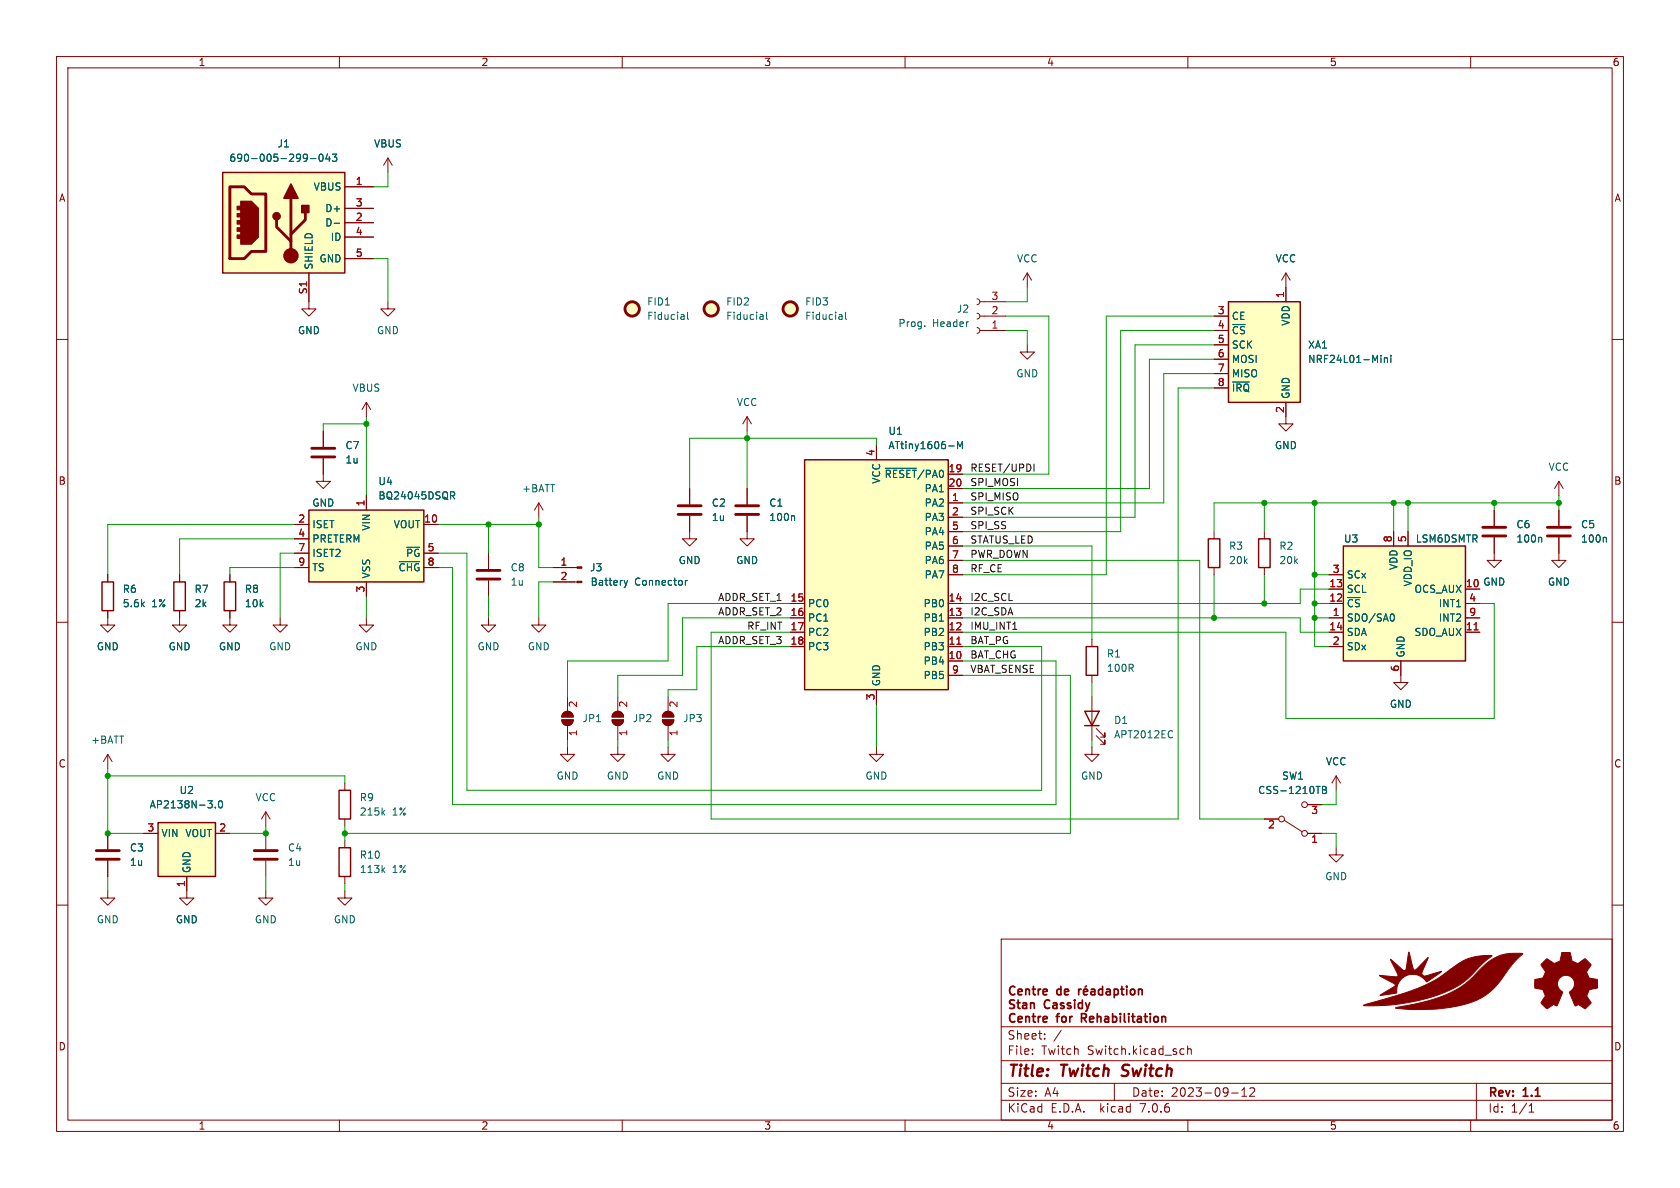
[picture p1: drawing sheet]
<svg xmlns="http://www.w3.org/2000/svg" width="297mm" height="210mm" viewBox="0 0 297 210" stroke-linecap="round" stroke-linejoin="round" font-family="sans-serif">
<g fill="none" stroke="#840000" stroke-width=".18">
<path d="M10 10h277v190h-277zM12 12h273v186h-273zM60 10v2M110 10v2M160 10v2M210 10v2M260 10v2M61 33h5M61 39.4h5M61 36.8h5M68.6 27.9l-.8 1.3M68.6 27.9v2.6"/>
<path d="M68.6 27.9l.7 1.3M10 60h2M54.6 48.3v6.3h1.3l-1.3 1.3-1.3-1.3h1.3M61 41.9h5M61 45.7h5M68.6 53.3v1.3h1.2l-1.2 1.3-1.3-1.3h1.3M172.7 52.8l.4 .2 .1 .4-.1 .3-.4 .1M172.7 55.4l.4 .1 .1 .4-.1 .4-.4 .1M172.7 57.9l.4 .2 .1 .3-.1 .4-.4 .1M173.2 53.3h4.6M173.2 55.9h4.6M173.2 58.4h4.6"/>
<path d="M181.6 48.3l-.8 1.2M181.6 48.3v2.5M181.6 48.3l.8 1.2M214.6 55.9h2.6M214.6 58.4h2.6M227.3 48.3l-.7 1.2M227.3 48.3v5M227.3 48.3l.8 1.2M285 60h2M57.1 76.2v2.8M64.8 71.1v2.6M64.8 71.1l-.8 1.3"/>
<path d="M64.8 71.1l.7 1.3M132.1 73.7l-.8 1.2M132.1 73.7v2.5M132.1 73.7l.7 1.2M154.9 78.7v2.6M181.6 61v1.2h-1.3l1.3 1.3 1.3-1.3h-1.3M214.6 61h2.6M214.6 63.5h2.6M214.6 66h2.6M214.6 68.6h2.6M227.3 71.1v3.8h1.3l-1.3 1.3-1.2-1.3h1.2M52.1 92.7h2.5"/>
<path d="M52.1 95.3h2.5M52.1 97.8h2.5M57.1 81v4.1h1.3l-1.3 1.3-1.2-1.3h1.2M64.8 87.6v2.6M74.9 92.7h2.6M74.9 97.8h2.6M86.4 97.8v2.8M95.2 88.9l-.7 1.3M95.2 88.9v2.5M95.2 88.9l.8 1.3M121.9 91.2v4.1h1.3l-1.3 1.2-1.3-1.2h1.3M121.9 86.4v2.8"/>
<path d="M132.1 91.2v4.1h1.2l-1.2 1.2-1.3-1.2h1.3M132.1 86.4v2.8M167.6 88.9h2.6M167.6 83.8h2.6M167.6 91.4h2.6M167.6 86.4h2.6M167.6 94h2.6M167.6 96.5h2.6M167.6 99.1h2.6M214.6 94v1.3M223.5 94v1.3M246.4 94v2.5"/>
<path d="M248.9 94v2.5M264.2 95v4.1h1.2l-1.2 1.2-1.3-1.2h1.3M264.2 90.2v2.8M275.6 95v4.1h1.3l-1.3 1.2-1.3-1.2h1.3M275.6 85.1l-.8 1.3M275.6 85.1v2.5M275.6 90.2v2.8M275.6 85.1l.8 1.3M10 110h2M19 108v2.5h1.3l-1.3 1.3-1.2-1.3h1.2M19 101.6v1.3M31.7 108v2.5h1.3l-1.3 1.3-1.2-1.3h1.2"/>
<path d="M31.7 101.6v1.3M40.6 108v2.5h1.3l-1.3 1.3-1.2-1.3h1.2M40.6 101.6v1.3M49.5 109.2v1.3h1.3l-1.3 1.3-1.2-1.3h1.2M52.1 100.3h2.5M64.8 109.2v1.3h1.2l-1.2 1.3-1.3-1.3h1.3M64.8 102.9v2.5M74.9 100.3h2.6M86.4 109.2v1.3h1.2l-1.2 1.3-1.3-1.3h1.3M86.4 102.6v2.8M95.2 109.2v1.3h-1.2l1.2 1.3 1.3-1.3h-1.3M97.8 100.3h4.2"/>
<path d="M97.8 102.9h4.2M139.7 114.3h2.5M139.7 111.8h2.5M139.7 109.2h2.5M139.7 106.7h2.5M167.6 116.8h2.6M167.6 114.3h2.6M167.6 111.8h2.6M167.6 109.2h2.6M167.6 106.7h2.6M167.6 101.6h2.6M167.6 119.4h2.6"/>
<path d="M193 113v1.3M193 119.4v1.3M214.6 100.3v1.3M223.5 100.3v1.3M234.9 114.3h2.6M234.9 111.8h2.6M234.9 109.2h2.6M234.9 106.7h2.6M234.9 101.6h2.6M234.9 104.1h2.6M247.6 116.8v3.9h1.3l-1.3 1.2-1.2-1.2h1.2M259.1 111.8h2.5"/>
<path d="M259.1 109.2h2.5M259.1 106.7h2.5M285 110h2M19 133.4v2.5M19 133.4l-.7 1.2M19 133.4l.8 1.2M61 138.4v1.3M99.3 127.3h2a1.02 1.02 0 0 1-1 1 1.02 1.02 0 0 1-1-1zM99.6 126a1.02 1.02 0 0 1 1.1-.2 1.02 1.02 0 0 1 .6 .9h-2zM100.3 132.1v1.3h1.3l-1.3 1.2-1.2-1.2h1.2M100.3 123.2v2.5M100.3 128.3v2.5"/>
<path d="M108.2 127.3h2a1.02 1.02 0 0 1-1 1 1.02 1.02 0 0 1-1-1zM108.5 126a1.02 1.02 0 0 1 1.1-.2 1.02 1.02 0 0 1 .6 .9h-2zM109.2 132.1v1.3h1.3l-1.3 1.2-1.3-1.2h1.3M109.2 123.2v2.5M109.2 128.3v2.5M117.1 127.3h2a1.02 1.02 0 0 1-1 1 1.02 1.02 0 0 1-1-1zM117.4 126a1.02 1.02 0 0 1 1.1-.2 1.02 1.02 0 0 1 .6 .9h-2zM118.1 132.1v1.3h1.3l-1.3 1.2-1.3-1.2h1.3M118.1 123.2v2.5M118.1 128.3v2.5M154.9 132.1v1.3h1.3l-1.3 1.2-1.2-1.2h1.2M154.9 121.9v2.6"/>
<path d="M193 132.1v1.3h1.3l-1.3 1.2-1.2-1.2h1.2M193 123.2v7.6M193.8 130l1.5 1.6v-.8v.8h-.7M193.8 128.8l1.5 1.5v-.8v.8h-.7M236.2 137.2l.8 1.2M236.2 137.2v2.5M236.2 137.2l-.7 1.2M10 160h2M19 157.5v1.3h1.3l-1.3 1.2-1.2-1.2h1.2M19 147.3v2.8M19 152.1v2.8M25.4 147.3h2.5"/>
<path d="M33 154.9v3.9h1.3l-1.3 1.2-1.3-1.2h1.3M38.1 147.3h2.5M47 157.5v1.3h1.3l-1.3 1.2-1.3-1.2h1.3M47 143.5l-.8 1.3M47 143.5v2.6M47 147.3v2.8M47 152.1v2.8M47 143.5l.8 1.3M61 157.5v1.3h1.2l-1.2 1.2-1.3-1.2h1.3M61 144.8v1.3M61 148.6v1.3M61 154.9v1.3"/>
<path d="M223.5 144.8h2.6M227.1 145l3.2 2.1M231.1 147.3h2.6M231.1 142.2h2.6M236.2 149.9v1.2h-1.3l1.3 1.3 1.3-1.3h-1.3M285 160h2M177 166h108v32h-108zM60 198v2M110 198v2M160 198v2M177 194.5h108M177 191.5h108"/>
<path d="M177 187.5h108M177 181.5h108M182.5 186.3v.1M182.5 185.5v.1M184.7 183.6v.1M184.7 182.8v.1M187.6 182.1l-1.3 2M197 191.5v3M208.9 185.4l.4 .1M209.3 186.3l-.4 .1M210 184.9v1.5M210 185.5l.2-.1 .3 .1 .1 .9"/>
<path d="M210 198v2M217.7 193.2h1.2M219.5 193.8h.9M219.5 192.7l.5-.4v1.5M221 192.4l.5-.1 .2 .1 .1 .3-.9 1.1h.9M260 198v2M261 191.5v6.5M270.3 196.6h.9M270.3 195.5l.4-.4v1.5"/>
<circle cx="226.6" cy="144.8" r=".51"/>
<circle cx="230.6" cy="142.2" r=".51"/>
<circle cx="230.6" cy="147.3" r=".51"/>
</g>
<path d="M198.3 190.1l.2 .1M198.6 188.4l-.2 .4 .1 .2" fill="none" stroke="#840000" stroke-width=".4"/>
<g fill="none" stroke="#840000" stroke-width=".3">
<path d="M179.3 176.8h-.5l-.3 .3 .1 .3 .7 .3v.4l-.2 .2-.6-.1M179.4 174.5a.6 .6 0 0 0-.7 0 .6 .6 0 0 0-.2 .7 .56 .56 0 0 0 .3 .6 .56 .56 0 0 0 .6-.1M179.8 177.3h.5M180 175.4l.7-.2-.1-.3h-.4l-.2 .2 .1 .7h.5M180 176.8v1.3l.3 .2M180.8 177.3h.6l.1 1M181.3 175l.3-.1h.3l.1 1M181.3 174.9v1M181.5 177.6l-.5 .1a.29 .29 0 0 0-.2 .3 .29 .29 0 0 0 .2 .3l.5-.1M182.2 177.4l.2-.1h.4v1M182.2 177.3v1M182.5 174.9h.6"/>
<path d="M182.7 174.4v1.2l.4 .3M183.6 174.9v1M184 174.9h-.3l-.1 .2M184.4 175.4l.7-.2v-.3h-.5l-.2 .2 .1 .7h.6M185.6 176.9a.6 .6 0 0 0-.8 0 .6 .6 0 0 0-.2 .7 .56 .56 0 0 0 .3 .6 .56 .56 0 0 0 .7-.1M186.2 177.3h.6v1M186.8 177.6l-.5 .1a.29 .29 0 0 0-.2 .3 .29 .29 0 0 0 .2 .3l.5-.1M187.6 174.9h-.5l-.3 .2v.5l.2 .2h.6M187.6 174.4v1.5M188.1 177.3h-.4l-.2 .2 .1 .2 .5 .1v.4h-.6M188.2 175.4l.7-.2-.1-.3h-.4l-.2 .2 .1 .7h.5M189.3 177.3h-.4l-.2 .2 .1 .2 .5 .1v.4h-.6"/>
<path d="M190 176.8v.1M190 177.3v1M190.7 174.9v1M191.1 174.9h-.3l-.1 .2M191.2 180l.7-.1 .2-.2-.1-.4-.2-.1h-.6v1.5M191.3 177.3h-.4l-.3 .3v.4l.2 .2h.5M191.3 176.8v1.5M191.6 180l.5 .7M191.6 175.4l.7-.2-.1-.3h-.4l-.2 .2v.7h.6M191.9 177.3l.4 1M192.1 174.3l-.3 .2M192.3 178.3l-.2 .3-.2 .2"/>
<path d="M192.6 177.3l-.3 1M192.9 174.9h.6l.1 1M193.6 175.2l-.5 .1a.29 .29 0 0 0-.3 .3 .29 .29 0 0 0 .3 .3l.5-.1M194 179.8l.2-.1 .4 .1v.9M194 179.2v1.5M194.9 174.9h-.4l-.3 .2v.5l.1 .2h.6M194.9 174.4v1.5M195.3 179.8h.6l.1 .9M195.6 174.9h.6l.1 1M196.3 175.2l-.5 .1a.29 .29 0 0 0-.3 .3 .29 .29 0 0 0 .3 .3l.5-.1M196.7 179.8l.4-.1 .3 .3v.4l-.1 .2h-.6M196.7 179.2v1.5"/>
<path d="M197 174.9h.4l.3 .2v.5l-.1 .2h-.6M197 174.9v1.5M198.1 179.2v.1M198.1 179.7v1M198.1 174.9h.6M198.3 174.4v1.2l.4 .3M198.8 179.2v1.3l.2 .2M199.2 174.4v.1M199.2 174.9v1M199.6 179.2v.1M199.6 179.7v1M199.9 175l.2-.1 .5 .1v.6l-.1 .2-.4 .1-.2-.2z"/>
<path d="M200.1 179.7h.5M200.3 179.2v1.3l.3 .2M201.1 179.8h.6l.1 .9M201.3 175l.2-.1h.3l.1 1M201.3 174.9v1M202.3 179.7h.5M202.5 179.2v1.3l.3 .2M203.3 179.2v.1M203.3 179.7v1M204.1 179.8l.2-.1 .4 .1 .1 .6-.2 .2-.3 .1-.2-.2zM205.4 179.8l.2-.1 .4 .1 .1 .9M205.4 179.7v1"/>
<path d="M192.6 180.2l.7-.2v-.2l-.5-.1-.2 .2 .1 .7h.6M196 180l-.5 .1a.29 .29 0 0 0-.2 .3 .29 .29 0 0 0 .2 .3l.5-.1M201.8 180l-.5 .1a.29 .29 0 0 0-.3 .3 .29 .29 0 0 0 .3 .3l.5-.1"/>
</g>
<g fill="#ffffc2" stroke="#ffffc2" stroke-width=".18">
<path d="M54.6 90.2h20.3v12.7h-20.3z"/>
<path d="M39.4 30.5h21.6v17.8h-21.6z"/>
<path d="M142.2 81.3h25.4v40.6h-25.4z"/>
<path d="M27.9 145.4h10.2v9.5h-10.2z"/>
<path d="M237.5 96.5h21.6v20.3h-21.6z"/>
<path d="M217.2 53.3h12.7v17.8h-12.7z"/>
<circle cx="111.8" cy="54.6" r="1.27"/>
<circle cx="139.7" cy="54.6" r="1.27"/>
<circle cx="125.7" cy="54.6" r="1.27"/>
</g>
<g fill="none" stroke="#840000" stroke-width=".51">
<path d="M40.6 33h2.6l1.2 1.3h2.6v10.2h-2.6l-1.2 1.2h-2.6zM48.9 38.9v1.2l2.5 2.6M51.4 35.1v10.1M54 37.6v1.3l-2.6 2.5M55.1 79.2h4.1M55.1 80.8h4.1M119.9 89.4h4.1M119.9 90.9h4.1M130 89.4h4.1M130 90.9h4.1M262.1 93.2h4.1M262.1 94.7h4.1"/>
<path d="M273.6 93.2h4M273.6 94.7h4M84.3 100.8h4.1M84.3 102.4h4.1M17 150.4h4.1M17 151.9h4.1M45 150.4h4M45 151.9h4"/>
<circle cx="111.8" cy="54.6" r="1.27"/>
<circle cx="125.7" cy="54.6" r="1.27"/>
<circle cx="139.7" cy="54.6" r="1.27"/>
</g>
<g fill="none" stroke="#006464" stroke-width=".18">
<path d="M54.9 28h.9M56.5 27.4l.2-.2a.68 .68 0 0 1 .4 .7 .68 .68 0 0 1-.4 .6l-.2-.1-.1-.4zM57.9 27.2l-.3 .9h.8M58.2 27.7v.8M58.8 27.2h.7l-.4 .5 .4 .2v.5l-.2 .1-.5-.1M59.1 39.5h.9M120.9 55.7v.8M120.9 56.4l-.1 .1M120.9 55.9l-.1 .1M121.5 55.2v1.1l.2 .2M134.9 55.7v.8M134.9 56.4l-.1 .1"/>
<path d="M134.9 55.9l-.1 .1M135.5 55.2v1.1l.2 .2M148.8 55.7l.1 .8M148.9 56.4l-.1 .1M148.9 55.9l-.1 .1M149.5 55.2v1.1l.2 .2M163.5 57.6v.1M167.7 78.8h1M169.3 79.3v-1.3l.4 1 .4-1v1.3M217.9 67.5h3M244.1 62.8v.1M244.1 63.2v.9"/>
<path d="M244.7 63.2v.9M244.7 63.4l.2-.2 .3 .1 .1 .8M245.9 62.8v.1M245.9 63.2v.9M70.6 99.3h3.6M79.7 86.9h.4l.3 .3-.1 .3-.6 .1M80 87.6l.4 .6M140.3 91.2l.2 .2v.6M156.5 82.8h5.5M272.4 95l.2 .2v.6M283.8 95l.2 .2v.6M110.3 102.6l.3 .8"/>
<path d="M110.6 103.4l-.1 .4M110.9 102.6l-.3 .8M121.2 102.6v.8M121.5 102.6l-.3 .2M246.2 108.5a.79 .79 0 0 1 0 1.3M207.1 129.2l.2 .1M207.3 130.3l-.2 .1M232.7 139h.7M233.8 139h.4l.3 .3-.3 .3 .3 .1v.3l-.2 .3h-.5zM233.8 139.6h.4M38.1 142.7v.1M38.8 141.6l.1-.1a.68 .68 0 0 1 .5 .7 .68 .68 0 0 1-.5 .6 .84 .84 0 0 1-.1-1.2z"/>
<path d="M67.7 143.6l.3 .5M67.7 153.8l.3 .4M68 143.2l-.5 .5M68 153.4l-.5 .5"/>
</g>
<g fill="none" stroke="#840000" stroke-width=".25">
<path d="M39.4 30.5h21.6v17.8h-21.6zM217.2 53.3h12.7v17.8h-12.7zM54.6 90.2h20.3v12.7h-20.3zM142.2 81.3h25.4v40.6h-25.4zM213.6 95.3h2v5h-2zM222.5 95.3h2v5h-2zM237.5 96.5h21.6v20.3h-21.6zM18 102.9h2.1v5.1h-2.1zM30.7 102.9h2.1v5.1h-2.1zM39.6 102.9h2.1v5.1h-2.1zM192 114.3h2.1v5.1h-2.1zM59.9 139.7h2.1v5.1h-2.1z"/>
<path d="M191.8 125.7h2.5l-1.3 2.6zM191.8 128.3h2.5M27.9 145.4h10.2v9.5h-10.2zM59.9 149.9h2.1v5h-2.1z"/>
</g>
<g fill="#840000" stroke="#840000" stroke-width=".18">
<path d="M102 102.7h.9v.3h-.9z"/>
<path d="M102 100.2h.9v.3h-.9z"/>
<path d="M99.3 127.3h2a1.02 1.02 0 0 1-1 1 1.02 1.02 0 0 1-1-1z"/>
<path d="M99.6 126a1.02 1.02 0 0 1 1.1-.2 1.02 1.02 0 0 1 .6 .9h-2z"/>
<path d="M108.2 127.3h2a1.02 1.02 0 0 1-1 1 1.02 1.02 0 0 1-1-1z"/>
<path d="M108.5 126a1.02 1.02 0 0 1 1.1-.2 1.02 1.02 0 0 1 .6 .9h-2z"/>
<path d="M117.1 127.3h2a1.02 1.02 0 0 1-1 1 1.02 1.02 0 0 1-1-1z"/>
<path d="M117.4 126a1.02 1.02 0 0 1 1.1-.2 1.02 1.02 0 0 1 .6 .9h-2z"/>
<path d="M41.9 41.5h.6v.7h-.6z"/>
<path d="M41.9 40.3h.6v.6h-.6z"/>
<path d="M41.9 39h.6v.6h-.6z"/>
<path d="M41.9 37.7h.6v.7h-.6z"/>
<path d="M41.9 36.4h.6v.7h-.6z"/>
<path d="M42.5 35.6h1.9l1.3 1.2v5.1l-1.3 1.3h-1.9z"/>
<path d="M272.9 170l.6-.5 .9 .6a.62 .62 0 0 0 1 0l.2-.1a1.62 1.62 0 0 0 .4-1.4l.1-.2h1.5l.2 .8a.74 .74 0 0 0 .6 .9l.5 .2 1.3-.8 1.1 1-.4 .7a.75 .75 0 0 0-.2 1.2l.2 .5 1.5 .3v1.5l-1.4 .2-.1 .2a1.23 1.23 0 0 0-.3 1.2l.7 1-.1 .1-1 .9-.8-.5a.54 .54 0 0 0-.9 0l-1-2.3a2.33 2.33 0 0 0 .8-2 1.54 1.54 0 0 0-2.5-.7 1.54 1.54 0 0 0 .5 2.6l-1.1 2.4a.69 .69 0 0 0-1.1 .2l-.6 .3-1.1-1 .8-1.2-.2-.6a.71 .71 0 0 0-.9-.7l-.8-.2v-1.4l.5-.1a1.11 1.11 0 0 0 1.2-.7 .72 .72 0 0 0-.2-1.2l-.4-.7z"/>
<path d="M241.1 177.7v-.1a111.5 111.5 0 0 0 10.4-3.3 29 29 0 0 0 6.3-4 9.1 9.1 0 0 1 6-1.4l-2.2 1.9a15.3 15.3 0 0 1-8.2 5.4 32.5 32.5 0 0 1-12.3 1.5z"/>
<path d="M246.7 178.2l.9-.2a29.1 29.1 0 0 0 10.6-3.5l2.3-1.9a10.9 10.9 0 0 1 5.6-4l1.7-.1 1.4 .1a17.5 17.5 0 0 0-3.4 4 11.4 11.4 0 0 1-8.2 5.3 38.3 38.3 0 0 1-8.2 .6z"/>
<path d="M245.8 169.6l2 1.7a.45 .45 0 0 0 .6 .2 .45 .45 0 0 0 .2-.6l.4-2.6 .7 2.3a.79 .79 0 0 0 .4 .9l.3-.2 2.1-2-.9 2.1a.69 .69 0 0 0 .2 1.1l3.1-.8-2.7 1.9a2.9 2.9 0 0 0-3.4-1.2 2.9 2.9 0 0 0-1.9 3.1l-2.9 .4 1.5-.9a1.54 1.54 0 0 0 1.1-.9l-.1-.2-2.6-1.5 2.9 .3a.36 .36 0 0 0 .4-.3 .36 .36 0 0 0-.2-.4z"/>
<circle cx="51.4" cy="45.2" r="1.27"/>
</g>
<g fill="#840000" stroke="#840000" stroke-width=".25">
<path d="M51.4 32.5l1.3 2.6h-2.5z"/>
<path d="M53.3 36.3h1.3v1.3h-1.3z"/>
<circle cx="48.9" cy="38.2" r=".63"/>
</g>
<path d="M169.2 113.9h.7M260.6 111.3h.7" fill="none" stroke="#a90000" stroke-width=".18"/>
<path d="M182.8 82v1.3" fill="none" stroke="#0f0f0f" stroke-width=".18"/>
<g fill="none" stroke="#009600" stroke-width=".18">
<path d="M68.6 30.5v2.5h-2.6M66 45.7h2.6v7.6M177.8 55.9h7.6v27.9h-15.2M177.8 58.4h3.8v2.6M181.6 50.8v2.5h-3.8M214.6 55.9h-19v45.7h-25.4M214.6 58.4h-16.5v35.6h-27.9M64.8 73.7v13.9M64.8 74.9h-7.7v1.3M132.1 76.2v10.2M154.9 78.7v-1.2h-33v8.9M214.6 68.6h-6.3v76.2h-82.6v-33h14"/>
<path d="M214.6 66h-8.9v22.9h-35.5M214.6 63.5h-11.4v22.9h-33M214.6 61h-13.9v30.4h-30.5M52.1 92.7h-33.1v8.9M52.1 97.8h-2.6v11.4M52.1 95.3h-20.4v6.3M77.5 92.7h17.7M77.5 97.8h5v41.9h101.6v-25.4h-13.9M86.4 92.7v5.1M95.2 91.4v8.9h2.6M170.2 99.1h41.9v45.7h11.4M170.2 96.5h22.8v16.5"/>
<path d="M223.5 88.9v5.1M232.4 88.9v25.4h2.5M246.4 88.9v5.1M248.9 88.9v5.1M264.2 88.9v1.3M275.6 88.9h-61v5.1M275.6 87.6v2.6M52.1 100.3h-11.5v1.3M64.8 105.4v3.8M77.5 100.3h2.5v41.9h106.7v-25.4h-16.5M86.4 105.4v3.8M97.8 102.9h-2.6v6.3"/>
<path d="M139.7 106.7h-21.6v10.1h-17.8v6.4M139.7 109.2h-19.1v10.2h-11.4v3.8M139.7 114.3h-16.5v7.6h-5.1v1.3M170.2 109.2h59.7v2.6h5M170.2 119.4h19v27.9h-128.2M214.6 101.6v7.6M223.5 101.6v5.1M232.4 109.2h2.5M232.4 106.7h2.5M232.4 101.6h2.5M234.9 104.1h-5v2.6h-59.7M261.6 106.7h2.6v20.3h-36.9v-15.2h-57.1"/>
<path d="M19 137.2h42v1.2M19 135.9v11.4h6.4M100.3 130.8v1.3M109.2 130.8v1.3M118.1 130.8v1.3M154.9 124.5v7.6M193 120.7v2.5M193 130.8v1.3M236.2 139.7v2.5h-2.5M19 154.9v2.6M47 146.1v1.2h-6.4M47 154.9v2.6"/>
<path d="M61 146.1v2.5M61 156.2v1.3M233.7 147.3h2.5v2.6"/>
</g>
<g fill="#009600" stroke="#009600" stroke-width=".18">
<circle cx="61" cy="147.3" r=".46"/>
<circle cx="64.8" cy="74.9" r=".46"/>
<circle cx="132.1" cy="77.5" r=".46"/>
<circle cx="86.4" cy="92.7" r=".46"/>
<circle cx="95.2" cy="92.7" r=".46"/>
<circle cx="19" cy="137.2" r=".46"/>
<circle cx="19" cy="147.3" r=".46"/>
<circle cx="47" cy="147.3" r=".46"/>
<circle cx="223.5" cy="106.7" r=".46"/>
<circle cx="214.6" cy="109.2" r=".46"/>
<circle cx="232.4" cy="101.6" r=".46"/>
<circle cx="232.4" cy="88.9" r=".46"/>
<circle cx="248.9" cy="88.9" r=".46"/>
<circle cx="246.4" cy="88.9" r=".46"/>
<circle cx="264.2" cy="88.9" r=".46"/>
<circle cx="275.6" cy="88.9" r=".46"/>
<circle cx="232.4" cy="106.7" r=".46"/>
<circle cx="223.5" cy="88.9" r=".46"/>
<circle cx="232.4" cy="109.2" r=".46"/>
</g>
<g font-size="2.8" fill="#840000">
<text x="178" y="190.9">Title:</text>
<text x="187.7" y="190.9">Twitch</text>
<text x="199.2" y="190.9">Switch</text>
</g>
<g font-size="2.1" fill="#840000">
<text x="178" y="184">Sheet:</text>
<text x="178" y="181.2">Centre</text>
<text x="187" y="181.2">de</text>
<text x="178" y="186.7">File:</text>
<text x="184.1" y="186.7">Twitch</text>
<text x="192.3" y="186.7">Switch.kicad_sch</text>
<text x="178" y="196.9">KiCad</text>
<text x="178" y="194.1">Size:</text>
<text x="184.7" y="194.1">A4</text>
<text x="185.7" y="196.9">E.D.A.</text>
<text x="194.6" y="196.9">kicad</text>
<text x="200" y="194.1">Date:</text>
<text x="201.8" y="196.9">7.0.6</text>
<text x="207" y="194.1">2023-09-12</text>
<text x="263" y="194.3">Rev:</text>
<text x="263" y="196.9">Id:</text>
<text x="267.1" y="196.9">1/1</text>
<text x="269.4" y="194.3">1.1</text>
</g>
<g font-size="1.8" fill="#840000">
<text x="35" y="11.9">1</text>
<text x="85" y="11.9">2</text>
<text x="135" y="11.9">3</text>
<text x="185" y="11.9">4</text>
<text x="235" y="11.9">5</text>
<text x="285" y="11.9">6</text>
<text x="10.3" y="35.9">A</text>
<text x="285.3" y="35.9">A</text>
<text x="10.3" y="85.9">B</text>
<text x="285.3" y="85.9">B</text>
<text x="10.3" y="135.9">C</text>
<text x="285.3" y="135.9">C</text>
<text x="10.3" y="185.9">D</text>
<text x="285.3" y="185.9">D</text>
<text x="35" y="199.9">1</text>
<text x="85" y="199.9">2</text>
<text x="135" y="199.9">3</text>
<text x="185" y="199.9">4</text>
<text x="235" y="199.9">5</text>
<text x="285" y="199.9">6</text>
</g>
<g font-size="1.8" fill="#006464">
<text x="40.4" y="28.8">690-005-299-043</text>
<text x="49" y="26.3">J1</text>
<text x="66" y="26.3">VBUS</text>
<text x="55.4" y="33.9">VBUS</text>
<text x="57.4" y="40.2">D-</text>
<text x="57.4" y="37.7">D+</text>
<text x="55.5" y="47.8" transform="rotate(-90 55.5 47.8)">SHIELD</text>
<text x="56.4" y="46.6">GND</text>
<text x="58.4" y="42.8">ID</text>
<text x="179.7" y="46.6">VCC</text>
<text x="225.4" y="46.6">VCC</text>
<text x="52.6" y="59.3">GND</text>
<text x="66.5" y="59.3">GND</text>
<text x="114.3" y="54.2">FID1</text>
<text x="114.3" y="56.7">Fiducial</text>
<text x="128.3" y="54.2">FID2</text>
<text x="128.3" y="56.7">Fiducial</text>
<text x="142.2" y="54.2">FID3</text>
<text x="142.2" y="56.7">Fiducial</text>
<text x="158.7" y="58">Prog.</text>
<text x="164.8" y="58">Header</text>
<text x="169.1" y="55.5">J2</text>
<text x="217.7" y="56.7">CE</text>
<text x="217.7" y="59.3">~{CS}</text>
<text x="228.2" y="57.7" transform="rotate(-90 228.2 57.7)">VDD</text>
<text x="217.7" y="61.8">SCK</text>
<text x="217.7" y="64.4">MOSI</text>
<text x="231.1" y="61.8">XA1</text>
<text x="231.1" y="64.4">NRF24L01-Mini</text>
<text x="62.2" y="69.4">VBUS</text>
<text x="130.2" y="72">VCC</text>
<text x="179.6" y="66.9">GND</text>
<text x="217.7" y="66.9">MISO</text>
<text x="217.7" y="69.4">~{IRQ}</text>
<text x="228.2" y="70.6" transform="rotate(-90 228.2 70.6)">GND</text>
<text x="157" y="77.1">U1</text>
<text x="61" y="79.6">C7</text>
<text x="61" y="82.1">1u</text>
<text x="157" y="79.6">ATtiny1606-M</text>
<text x="225.3" y="79.6">GND</text>
<text x="273.7" y="83.4">VCC</text>
<text x="55.1" y="89.8">GND</text>
<text x="66.8" y="86">U4</text>
<text x="66.8" y="88.5">BQ24045DSQR</text>
<text x="92.2" y="87.2">+BATT</text>
<text x="125.7" y="89.8">C2</text>
<text x="135.9" y="89.8">C1</text>
<text x="155.8" y="85.6" transform="rotate(-90 155.8 85.6)">VCC</text>
<text x="156.3" y="84.7">~{RESET}/PA0</text>
<text x="163.4" y="89.8">PA2</text>
<text x="163.4" y="87.2">PA1</text>
<text x="55.1" y="93.6">ISET</text>
<text x="65.6" y="93.9" transform="rotate(-90 65.6 93.9)">VIN</text>
<text x="69.5" y="93.6">VOUT</text>
<text x="125.7" y="92.3">1u</text>
<text x="135.9" y="92.3">100n</text>
<text x="163.4" y="92.3">PA3</text>
<text x="163.4" y="94.8">PA4</text>
<text x="268" y="93.6">C6</text>
<text x="279.4" y="93.6">C5</text>
<text x="55.1" y="96.1">PRETERM</text>
<text x="55.1" y="98.7">ISET2</text>
<text x="55.1" y="101.2">TS</text>
<text x="70.3" y="101.2">~{CHG}</text>
<text x="71.7" y="98.7">~{PG}</text>
<text x="90.2" y="101.2">C8</text>
<text x="104.2" y="101.2">J3</text>
<text x="119.9" y="99.9">GND</text>
<text x="130" y="99.9">GND</text>
<text x="163.4" y="97.4">PA5</text>
<text x="163.4" y="99.9">PA6</text>
<text x="217.2" y="97.4">R3</text>
<text x="217.2" y="99.9">20k</text>
<text x="226.1" y="97.4">R2</text>
<text x="226.1" y="99.9">20k</text>
<text x="237.5" y="96.1">U3</text>
<text x="247.2" y="100.9" transform="rotate(-90 247.2 100.9)">VDD</text>
<text x="250.2" y="96.1">LSM6DSMTR</text>
<text x="268" y="96.1">100n</text>
<text x="279.4" y="96.1">100n</text>
<text x="21.6" y="105">R6</text>
<text x="21.6" y="107.5">5.6k</text>
<text x="26.8" y="107.5">1%</text>
<text x="34.3" y="105">R7</text>
<text x="34.3" y="107.5">2k</text>
<text x="43.2" y="105">R8</text>
<text x="43.2" y="107.5">10k</text>
<text x="65.6" y="102.4" transform="rotate(-90 65.6 102.4)">VSS</text>
<text x="90.2" y="103.7">1u</text>
<text x="104.3" y="103.7">Battery</text>
<text x="112.2" y="103.7">Connector</text>
<text x="142.7" y="107.5">PC0</text>
<text x="163.2" y="107.5">PB0</text>
<text x="163.4" y="102.5">PA7</text>
<text x="238" y="107.5">~{CS}</text>
<text x="238" y="105">SCL</text>
<text x="238" y="102.5">SCx</text>
<text x="249.8" y="103.8" transform="rotate(-90 249.8 103.8)">VDD_IO</text>
<text x="250" y="105">OCS_AUX</text>
<text x="254.3" y="107.5">INT1</text>
<text x="273.6" y="103.7">GND</text>
<text x="142.7" y="110.1">PC1</text>
<text x="142.7" y="112.6">PC2</text>
<text x="163.2" y="112.6">PB2</text>
<text x="163.2" y="110.1">PB1</text>
<text x="238" y="110.1">SDO/SA0</text>
<text x="238" y="112.6">SDA</text>
<text x="250" y="112.6">SDO_AUX</text>
<text x="254.3" y="110.1">INT2</text>
<text x="17" y="115.2">GND</text>
<text x="29.7" y="115.2">GND</text>
<text x="38.6" y="115.2">GND</text>
<text x="47.5" y="115.2">GND</text>
<text x="62.7" y="115.2">GND</text>
<text x="84.3" y="115.2">GND</text>
<text x="93.2" y="115.2">GND</text>
<text x="142.7" y="115.2">PC3</text>
<text x="163.2" y="117.7">PB4</text>
<text x="163.2" y="115.2">PB3</text>
<text x="195.6" y="116.4">R1</text>
<text x="195.6" y="119">100R</text>
<text x="238" y="115.2">SDx</text>
<text x="248.5" y="116.3" transform="rotate(-90 248.5 116.3)">GND</text>
<text x="155.8" y="121.4" transform="rotate(-90 155.8 121.4)">GND</text>
<text x="163.2" y="120.2">PB5</text>
<text x="245.6" y="125.3">GND</text>
<text x="16" y="131.7">+BATT</text>
<text x="102.9" y="127.9">JP1</text>
<text x="111.8" y="127.9">JP2</text>
<text x="120.7" y="127.9">JP3</text>
<text x="196.9" y="128.2">D1</text>
<text x="196.9" y="130.7">APT2012EC</text>
<text x="234.3" y="135.5">VCC</text>
<text x="26.4" y="143.1">AP2138N-3.0</text>
<text x="31.6" y="140.6">U2</text>
<text x="45.1" y="141.8">VCC</text>
<text x="63.5" y="141.8">R9</text>
<text x="98.3" y="138">GND</text>
<text x="107.2" y="138">GND</text>
<text x="116.1" y="138">GND</text>
<text x="152.9" y="138">GND</text>
<text x="191" y="138">GND</text>
<text x="222.3" y="140.6">CSS-1210TB</text>
<text x="226.6" y="138">SW1</text>
<text x="28.4" y="148.2">VIN</text>
<text x="32.7" y="148.2">VOUT</text>
<text x="63.5" y="144.4">215k</text>
<text x="69.3" y="144.4">1%</text>
<text x="22.9" y="150.7">C3</text>
<text x="22.9" y="153.3">1u</text>
<text x="33.9" y="154.4" transform="rotate(-90 33.9 154.4)">GND</text>
<text x="50.8" y="150.7">C4</text>
<text x="50.8" y="153.3">1u</text>
<text x="63.5" y="154.5">113k</text>
<text x="63.5" y="152">R10</text>
<text x="69.3" y="154.5">1%</text>
<text x="234.2" y="155.8">GND</text>
<text x="17" y="163.4">GND</text>
<text x="31" y="163.4">GND</text>
<text x="45" y="163.4">GND</text>
<text x="58.9" y="163.4">GND</text>
</g>
<g font-size="1.8" fill="#a90000">
<text x="62.8" y="32.8">1</text>
<text x="62.8" y="39.1">2</text>
<text x="62.8" y="36.6">3</text>
<text x="62.8" y="41.7">4</text>
<text x="62.8" y="45.5">5</text>
<text x="54.4" y="52.1" transform="rotate(-90 54.4 52.1)">S1</text>
<text x="175.2" y="53.1">3</text>
<text x="227.1" y="52.8" transform="rotate(-90 227.1 52.8)">1</text>
<text x="175.2" y="58.2">1</text>
<text x="175.2" y="55.6">2</text>
<text x="215.2" y="55.6">3</text>
<text x="215.2" y="58.2">4</text>
<text x="215.2" y="60.7">5</text>
<text x="215.2" y="63.2">6</text>
<text x="215.2" y="65.8">7</text>
<text x="215.2" y="68.3">8</text>
<text x="227.1" y="73.1" transform="rotate(-90 227.1 73.1)">2</text>
<text x="154.7" y="80.7" transform="rotate(-90 154.7 80.7)">4</text>
<text x="167.6" y="83.6">19</text>
<text x="64.5" y="89.6" transform="rotate(-90 64.5 89.6)">1</text>
<text x="167.6" y="86.1">20</text>
<text x="168.2" y="88.6">1</text>
<text x="52.6" y="92.5">2</text>
<text x="52.6" y="95">4</text>
<text x="74.9" y="92.5">10</text>
<text x="168.2" y="91.2">2</text>
<text x="168.2" y="93.7">5</text>
<text x="246.1" y="96" transform="rotate(-90 246.1 96)">8</text>
<text x="248.7" y="96" transform="rotate(-90 248.7 96)">5</text>
<text x="52.6" y="97.5">7</text>
<text x="52.6" y="100.1">9</text>
<text x="75.5" y="97.5">5</text>
<text x="75.5" y="100.1">8</text>
<text x="99" y="100.1">1</text>
<text x="168.2" y="96.3">6</text>
<text x="168.2" y="98.8">7</text>
<text x="168.2" y="101.3">8</text>
<text x="235.5" y="101.3">3</text>
<text x="64.5" y="104.8" transform="rotate(-90 64.5 104.8)">3</text>
<text x="99" y="102.6">2</text>
<text x="139.7" y="106.4">15</text>
<text x="167.6" y="106.4">14</text>
<text x="234.9" y="106.4">12</text>
<text x="234.9" y="103.9">13</text>
<text x="259" y="103.9">10 GND</text>
<text x="259.6" y="106.4">4</text>
<text x="139.7" y="109">16</text>
<text x="139.7" y="111.5">17</text>
<text x="167.6" y="111.5">12</text>
<text x="167.6" y="109">13</text>
<text x="234.9" y="111.5">14</text>
<text x="235.5" y="109">1</text>
<text x="259" y="111.5">11</text>
<text x="259.6" y="109">9</text>
<text x="139.7" y="114">18</text>
<text x="167.6" y="116.6">10</text>
<text x="167.6" y="114">11</text>
<text x="168.2" y="119.1">9</text>
<text x="235.5" y="114">2</text>
<text x="247.4" y="118.8" transform="rotate(-90 247.4 118.8)">6</text>
<text x="102.3" y="125.2" transform="rotate(-90 102.3 125.2)">2</text>
<text x="111.2" y="125.2" transform="rotate(-90 111.2 125.2)">2</text>
<text x="120.1" y="125.2" transform="rotate(-90 120.1 125.2)">2</text>
<text x="154.7" y="123.9" transform="rotate(-90 154.7 123.9)">3</text>
<text x="102.3" y="130.2" transform="rotate(-90 102.3 130.2)">1</text>
<text x="111.2" y="130.2" transform="rotate(-90 111.2 130.2)">1</text>
<text x="120.1" y="130.2" transform="rotate(-90 120.1 130.2)">1</text>
<text x="26" y="147.1">3</text>
<text x="38.7" y="147.1">2</text>
<text x="224.1" y="146.8">2</text>
<text x="231.7" y="149.3">1</text>
<text x="231.7" y="144.2">3</text>
<text x="32.8" y="156.9" transform="rotate(-90 32.8 156.9)">1</text>
</g>
<g font-size="1.8" fill="#0f0f0f">
<text x="171.4" y="83.5">RESET/UPDI</text>
<text x="171.4" y="88.6">SPI_MISO</text>
<text x="171.4" y="86">SPI_MOSI</text>
<text x="171.4" y="93.6">SPI_SS</text>
<text x="171.4" y="91.1">SPI_SCK</text>
<text x="171.4" y="98.7">PWR_DOWN</text>
<text x="171.4" y="101.3">RF_CE</text>
<text x="171.4" y="96.2">STATUS_LED</text>
<text x="126.9" y="106.3">ADDR_SET_1</text>
<text x="171.4" y="106.3">I2C_SCL</text>
<text x="126.9" y="114">ADDR_SET_3</text>
<text x="126.9" y="108.9">ADDR_SET_2</text>
<text x="132" y="111.4">RF_INT</text>
<text x="171.4" y="111.4">IMU_INT1</text>
<text x="171.4" y="114">BAT_PG</text>
<text x="171.4" y="108.9">I2C_SDA</text>
<text x="171.4" y="116.5">BAT_CHG</text>
<text x="171.4" y="119">VBAT_SENSE</text>
</g>
</svg>
